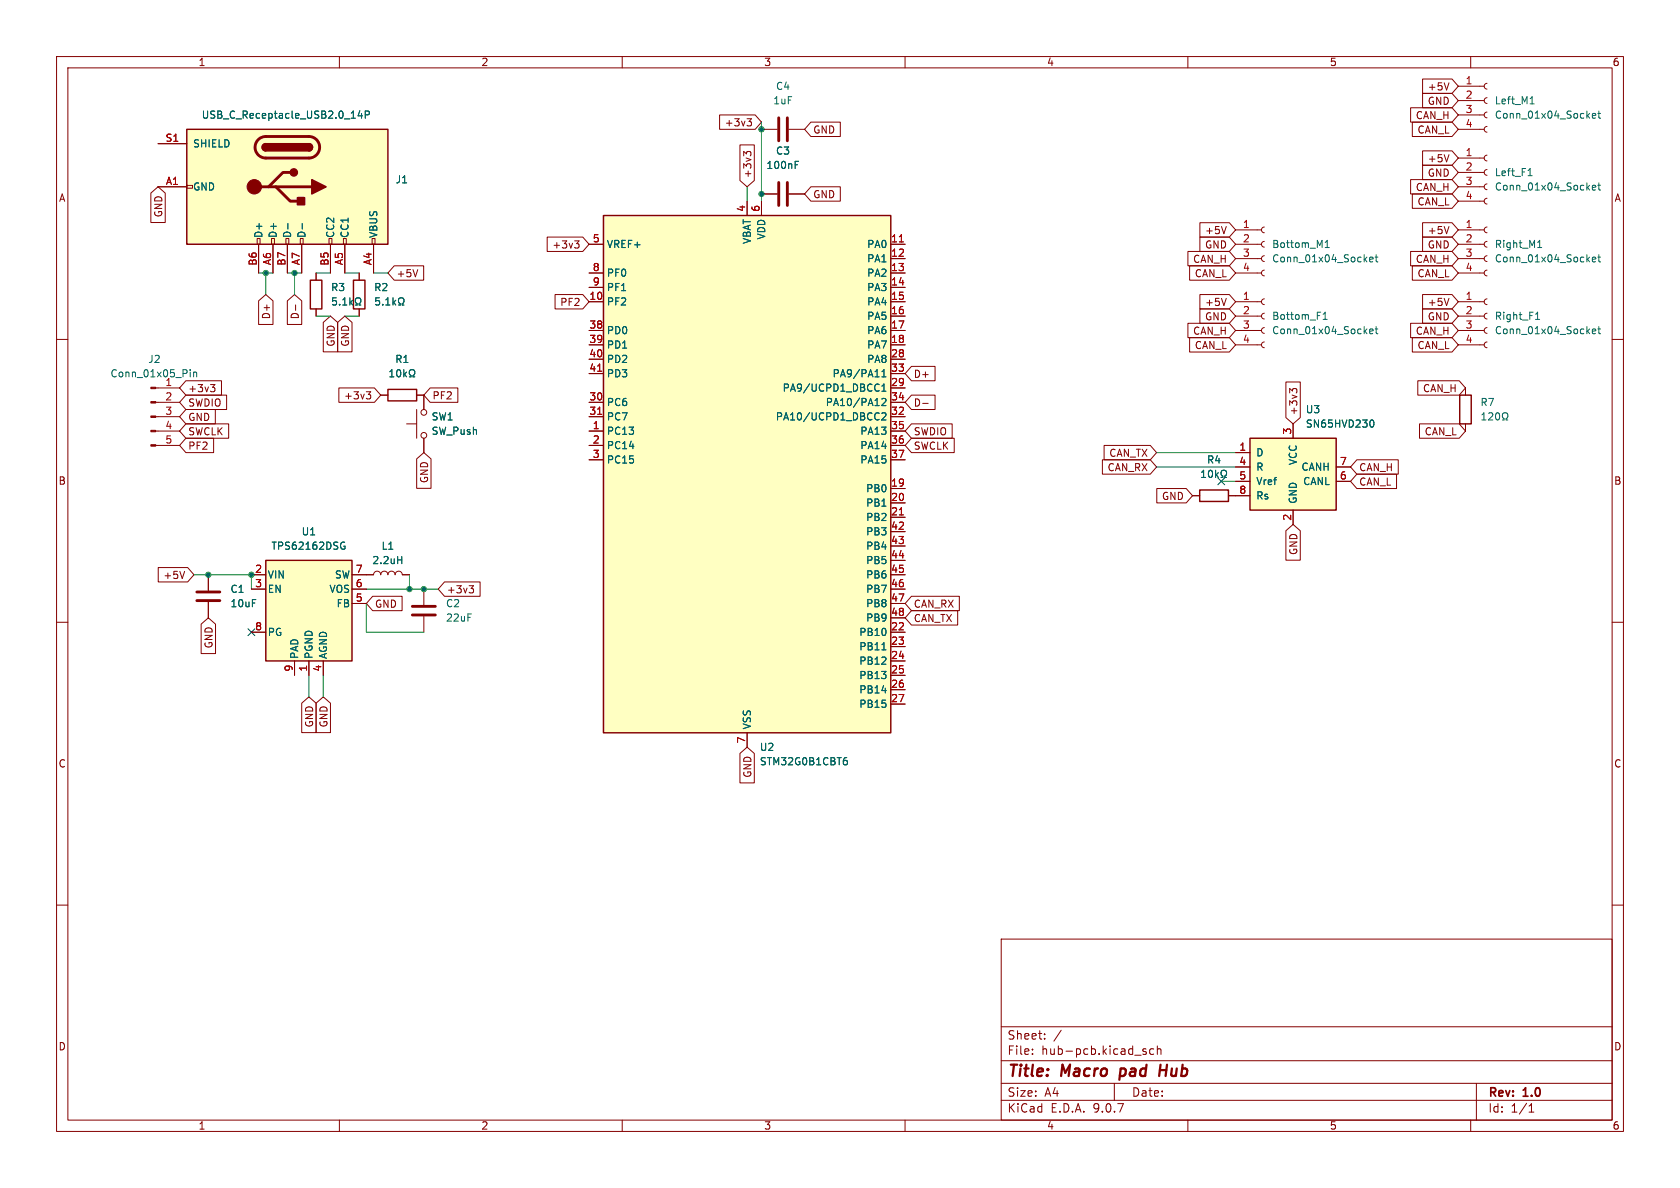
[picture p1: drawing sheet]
<svg xmlns="http://www.w3.org/2000/svg" width="297mm" height="210mm" viewBox="0 0 297 210" stroke-linecap="round" stroke-linejoin="round" font-family="sans-serif">
<g fill="none" stroke="#840000" stroke-width=".18">
<path d="M10 10h277v190h-277zM12 12h273v186h-273zM60 10v2M110 10v2M160 10v2M210 10v2M260 10v2M134.6 34.3h2.8M134.6 22.9h2.8M139.4 34.3h2.8M139.4 22.9h2.8M55.9 48.3v1.2"/>
<path d="M55.9 54.6v1.3M10 60h2M71.9 74.9h1.8M73.7 72.4v5.1M74.9 69.9v2.5M74.9 77.5v2.5M285 60h2M10 110h2M74.9 104.1v2.8M74.9 109v2.8M285 110h2M10 160h2"/>
<path d="M177 166h108v32h-108zM285 160h2M60 198v2M110 198v2M160 198v2M177 194.5h108M177 191.5h108M177 187.5h108M177 181.5h108M182.5 186.3v.1M182.5 185.5v.1M184.7 183.6v.1"/>
<path d="M184.7 182.8v.1M187.6 182.1l-1.3 2M197 191.5v3M202 185.7l.7 .4-.2 .3-.5-.1M202.6 185.5l-.4-.1-.2 .2M204 185.5l-.5-.1-.3 .3v.4l.2 .2h.6M204.6 185.5l.2-.1 .4 .1v.9M204.6 184.9v1.5M210 198v2M260 198v2M261 191.5v6.5M270.3 196.6h.9"/>
<path d="M270.3 195.5l.4-.4v1.5"/>
<circle cx="74.9" cy="77" r=".51"/>
<circle cx="74.9" cy="72.9" r=".51"/>
</g>
<path d="M198.1 188.9l-.2 2M205.1 189.2h1.1M205.2 188.2l-.3 2" fill="none" stroke="#840000" stroke-width=".4"/>
<path d="M137.7 20.8v4.1M137.7 32.3v4M139.2 20.8v4.1M139.2 32.3v4M72.9 107.2h4.1M72.9 108.7h4.1" fill="none" stroke="#840000" stroke-width=".51"/>
<path d="M140.6 29.1h.4M140.6 28.5h.6M59.4 52.6h-.6v.7l.2-.2 .4 .1 .1 .2-.1 .4-.1 .1-.5-.1M60 53.8v.1M60.6 53.9h.7M60.6 53l.4-.4v1.3M61.9 52.6v1.3M62 53.4l.3 .5M62.3 53.1l-.4 .5M62.8 53.9h.3v-.2a.54 .54 0 0 1-.2-.8 .54 .54 0 0 1 .7-.2 .58 .58 0 0 1-.1 1v.2h.3" fill="none" stroke="#006464" stroke-width=".18"/>
<path d="M54.9 49.5h2v5.1h-2z" fill="none" stroke="#840000" stroke-width=".25"/>
<path d="M221 77.5h15.2v12.7h-15.2z" fill="#ffffc2"/>
<path d="M62.5 49.5h2v5.1h-2zM68.6 68.8h5.1v2.1h-5.1zM221 77.5h15.2v12.7h-15.2zM212.1 86.6h5.1v2h-5.1z" fill="none" stroke="#840000" stroke-width=".25"/>
<g fill="none" stroke="#840000" stroke-width=".18">
<path d="M257.8 27.9h4.6M257.8 30.5h4.6M257.8 33h4.6M257.8 35.6h4.6M262.9 27.4l-.4 .2-.1 .3 .1 .4 .4 .1M262.9 30l-.4 .1-.1 .4 .1 .3 .4 .2M262.9 32.5l-.4 .2-.1 .3 .1 .4 .4 .1M262.9 35.1l-.4 .1-.1 .4 .1 .3 .4 .2M63.5 48.3v1.2M63.5 54.6v1.3M257.8 53.3h4.6M257.8 55.9h4.6"/>
<path d="M257.8 58.4h4.6M262.9 52.8l-.4 .2-.1 .3 .1 .4 .4 .1M262.9 55.4l-.4 .1-.1 .4 .1 .3 .4 .2M262.9 57.9l-.4 .2-.1 .3 .1 .4 .4 .1M27.5 68.6h4.2M27.5 71.1h4.2M27.5 73.7h4.2M27.5 76.2h4.2M27.5 78.7h4.2M67.3 69.9h1.3M73.7 69.9h1.2M228.6 74.9v2.6"/>
<path d="M257.8 61h4.6M262.9 60.5l-.4 .1-.1 .4 .1 .3 .4 .2M210.8 87.6h1.3M217.2 87.6h3.8M218.4 80h2.6M218.4 82.6h2.6M218.4 85.1h2.6M228.6 90.2v2.5M236.2 82.6h2.6M236.2 85.1h2.6M36.8 101.6v2.8M36.8 106.4v2.8"/>
</g>
<g fill="none" stroke="#006464" stroke-width=".18">
<path d="M270.1 31.1h.8M270.4 30l.1-.2v1.3M281.5 33.2l.6-.1v-.3h-.4l-.2 .1 .1 .6h.5M282.5 32.8h.5M282.7 32.3v1.1l.3 .2M67.1 52.6h-.6l-.1 .7 .2-.2 .4 .1 .1 .2v.4l-.2 .1-.5-.1M67.7 53.8v.1M68.2 53.9h.7M68.2 53l.4-.4v1.3M69.5 52.6v1.3M69.6 53.4l.4 .5M70 53.1l-.5 .5"/>
<path d="M70.4 53.9h.3v-.2a.54 .54 0 0 1-.2-.8 .54 .54 0 0 1 .7-.2 .58 .58 0 0 1-.1 1v.2h.3M271.5 56.5h.7M271.6 55.5l.2-.3v1.3M281.5 58.6l.6-.1v-.3h-.4l-.2 .1 .1 .6h.5M282.5 58.2h.5M282.7 57.7v1.1l.3 .2M33.6 65.3v.2M33.6 65.8v.8M34.2 65.8v.8M34.2 65.9l.2-.1h.3l.1 .8M68.9 66.6h.7M68.9 65.7l.4-.4v1.3"/>
<path d="M70.2 65.5l.2-.2a.68 .68 0 0 1 .5 .7 .68 .68 0 0 1-.5 .6l-.2-.1-.1-.4zM71.4 65.3v1.3M71.5 66.1l.4 .5M71.9 65.8l-.5 .5M72.4 66.6h.3v-.2a.54 .54 0 0 1-.3-.8 .54 .54 0 0 1 .7-.2 .58 .58 0 0 1-.1 1v.2h.3M242.3 74.3l.2-.1a.68 .68 0 0 1 .4 .7 .68 .68 0 0 1-.4 .6l-.2-.1M212.4 84.4h.7M212.4 83.5l.4-.4v1.3M213.8 83.3l.1-.2a.68 .68 0 0 1 .5 .7 .68 .68 0 0 1-.5 .6l-.1-.1-.2-.4zM214.9 83.1v1.3M215 83.9l.4 .5M215.4 83.6l-.5 .4"/>
<path d="M215.9 84.4h.3v-.2a.54 .54 0 0 1-.3-.8 .54 .54 0 0 1 .8-.2 .58 .58 0 0 1-.2 1v.2h.3"/>
</g>
<g fill="#840000" stroke="#840000" stroke-width=".18">
<path d="M26.7 68.5h.8v.2h-.8z"/>
<path d="M26.7 71h.8v.2h-.8z"/>
<path d="M26.7 73.5h.8v.3h-.8z"/>
<path d="M26.7 76.1h.8v.2h-.8z"/>
<path d="M26.7 78.6h.8v.3h-.8z"/>
</g>
<path d="M34.8 104.6h4.1M34.8 106.2h4.1" fill="none" stroke="#840000" stroke-width=".51"/>
<path d="M47 99.1h15.2v17.7h-15.2z" fill="#ffffc2"/>
<path d="M258.1 69.9h2v5h-2zM47 99.1h15.2v17.7h-15.2z" fill="none" stroke="#840000" stroke-width=".25"/>
<g fill="none" stroke="#840000" stroke-width=".18">
<path d="M257.8 40.6h4.6M257.8 43.2h4.6M257.8 45.7h4.6M257.8 48.3h4.6M262.9 40.1l-.4 .2-.1 .3 .1 .4 .4 .1M262.9 42.7l-.4 .1-.1 .4 .1 .3 .4 .2M262.9 45.2l-.4 .2-.1 .3 .1 .4 .4 .1M262.9 47.8l-.4 .1-.1 .4 .1 .3 .4 .2M259.1 68.6v1.3M259.1 74.9v1.3M44.4 101.6h2.6M44.4 104.1h2.6"/>
<path d="M44.4 111.8h2.6M52.1 116.8v2.6M54.6 116.8v2.6M57.1 116.8v2.6M62.2 101.6h2.6M62.2 104.1h2.6M62.2 106.7h2.6"/>
</g>
<path d="M271.8 43.8h.8M272 42.8l.2-.3v1.3M281.5 45.9l.6-.1v-.3h-.4l-.2 .1 .1 .6h.5M282.5 45.5h.5M282.7 45v1.1l.3 .2M262 74.2h.7M262 73.3l.3-.3v1.2M263.2 73.1l.5-.1 .2 .3-.8 .9h.8M264.5 73.1l.2-.1a.68 .68 0 0 1 .4 .6 .68 .68 0 0 1-.4 .6l-.2-.1-.1-.3zM265.6 74.2h.3v-.2a.54 .54 0 0 1-.3-.7 .54 .54 0 0 1 .8-.3 .58 .58 0 0 1-.1 1v.2h.3M60.4 95.9h.5M60.7 96.6h.3v.4l-.3 .1-.3-.1" fill="none" stroke="#006464" stroke-width=".18"/>
<path d="M33 22.9h35.6v20.3h-35.6z" fill="#ffffc2"/>
<g fill="none" stroke="#840000" stroke-width=".18">
<path d="M27.9 25.4h5.1M27.9 33h5.1M33 32.8h1v.5h-1zM45.5 42.2h.5v1h-.5zM45.7 43.2v5.1M48 42.2h.5v1h-.5zM48.3 43.2v5.1M50.5 42.2h.6v1h-.6zM50.8 43.2v5.1M53.1 42.2h.5v1h-.5zM53.3 43.2v5.1M58.2 42.2h.5v1h-.5z"/>
<path d="M58.4 43.2v5.1M60.7 42.2h.5v1h-.5zM61 43.2v5.1M65.8 42.2h.5v1h-.5zM66 43.2v5.1M64.8 101.6h1.2a.64 .64 0 0 1 .7-.6 .64 .64 0 0 1 .6 .6 .64 .64 0 0 1 .6-.6 .64 .64 0 0 1 .7 .6 .64 .64 0 0 1 .6-.6 .64 .64 0 0 1 .6 .6 .64 .64 0 0 1 .7-.6 .64 .64 0 0 1 .6 .6h1.3"/>
</g>
<path d="M33 22.9h35.6v20.3h-35.6zM47 25.4a.64 .64 0 0 0-.7 .6 .64 .64 0 0 0 .7 .7M54.6 25.4a.64 .64 0 0 1 .7 .6 .64 .64 0 0 1-.7 .7" fill="none" stroke="#840000" stroke-width=".25"/>
<path d="M45 33h10.1M45.6 24.7l.6-.4 .6-.2h7.8a1.91 1.91 0 0 1 1.9 1.9 1.91 1.91 0 0 1-1.9 1.9h-7.6a1.91 1.91 0 0 1-1.8-1.1 1.91 1.91 0 0 1 .4-2.1zM48.8 33l2.5 2.6h1.3M51.3 30.5h-1.3l-2.5 2.5" fill="none" stroke="#840000" stroke-width=".51"/>
<g fill="#840000" stroke="#840000" stroke-width=".25">
<path d="M47 25.4h7.6v1.3h-7.6z"/>
<path d="M54.6 25.4a.64 .64 0 0 1 .7 .6 .64 .64 0 0 1-.7 .7z"/>
<path d="M46.5 25.6l.5-.2v1.3a.64 .64 0 0 1-.6-.4 .64 .64 0 0 1 .1-.7z"/>
<path d="M55.1 31.8l2.6 1.2-2.6 1.3z"/>
<path d="M52.6 34.9h1.2v1.3h-1.2z"/>
<circle cx="51.9" cy="30.5" r=".63"/>
</g>
<circle cx="45" cy="33" r="1.27" fill="#840000" stroke="#840000" stroke-width=".18"/>
<path d="M63.6 19.6l-.3 .9h.8M50.9 39.5v1M53.4 39.5v1M63.9 20.1v.8M64.6 20.3l.6-.1 .1-.1-.1-.3-.6-.2v1.3M70.3 99h.7M71 98.4v1.2" fill="none" stroke="#006464" stroke-width=".18"/>
<path d="M106.7 38.1h50.8v91.4h-50.8z" fill="#ffffc2"/>
<path d="M106.7 38.1h50.8v91.4h-50.8z" fill="none" stroke="#840000" stroke-width=".25"/>
<g fill="none" stroke="#840000" stroke-width=".18">
<path d="M249.4 19h7.3l1.1 1.3-1.1 1.3h-7.3zM251.5 14h5.2l1.1 1.2-1.1 1.3h-5.2zM251.5 16.5h5.2l1.1 1.3-1.1 1.3h-5.2zM256.2 14.6l-.5 1.3M257.8 15.2h4.6M257.8 17.8h4.6M262.9 14.7l-.4 .2-.1 .3 .1 .4 .4 .1M262.9 17.3l-.4 .1-.1 .4 .1 .3 .4 .2M262.9 19.8l-.4 .2-.1 .3 .1 .4 .4 .1M26.7 34.1l1.2-1.1 1.3 1.1v5.2h-2.5zM27.9 25.4h5.1M27.9 33h5.1"/>
<path d="M127.2 20.3h6.3l1.1 1.3-1.1 1.3h-6.3zM130.8 25.6h2.6v6.3l-1.3 1.1-1.3-1.1zM132.1 21h.7l-.4 .5 .4 .1v.4l-.2 .3h-.4M132.1 35.6v2.5M132.8 27.4v-.4l-.3-.2h-.4l-.1 .4-.5-.4v.8M134.6 35.6v2.5M134.6 34.3h2.8M139.4 34.3h2.8M143.4 21.6h5.2v2.5h-5.2l-1.2-1.2zM143.4 33h5.2v2.6h-5.2l-1.2-1.3zM212.1 39.4h5.2l1.1 1.2-1.1 1.3h-5.2zM249.4 31.7h7.3l1.1 1.3-1.1 1.3h-7.3z"/>
<path d="M249.7 34.3h7l1.1 1.3-1.1 1.2h-7zM249.7 21.6h7l1.1 1.3-1.1 1.2h-7zM251.5 39.4h5.2l1.1 1.2-1.1 1.3h-5.2zM251.5 26.7h5.2l1.1 1.2-1.1 1.3h-5.2zM251.5 29.2h5.2l1.1 1.3-1.1 1.3h-5.2zM256.2 27.3l-.5 1.3M257.8 20.3h4.6M257.8 22.9h4.6M262.9 22.4l-.4 .1-.1 .4 .1 .3 .4 .2M45.7 53.2l1.3-1.1 1.3 1.1v4.2h-2.6zM45.7 43.2v5.1M48.3 43.2v5.1"/>
<path d="M50.8 53.2l1.3-1.1 1.2 1.1v4.2h-2.5zM50.8 43.2v5.1M52.3 53.9v1M53.3 43.2v5.1M55.9 48.3v1.2M55.9 54.6v1.3M57.1 57l1.3-1.1 1.3 1.1v5.2h-2.6zM58.4 43.2v5.1M59.7 57l1.3-1.1 1.2 1.1v5.2h-2.5zM61 43.2v5.1M63.5 48.3v1.2M63.5 54.6v1.3"/>
<path d="M66 43.2v5.1M69.7 47h5.2v2.5h-5.2l-1.1-1.2zM73.9 47.7l-.5 1.2M96.7 41.9h6.3l1.1 1.3-1.1 1.3h-6.3zM98.1 52.1h4.9l1.1 1.2-1.1 1.3h-4.9zM101.6 42.6h.8l-.5 .5 .4 .1 .1 .4-.3 .3h-.3M104.1 43.2h2.6M104.1 48.3h2.6M104.1 50.8h2.6M104.1 53.3h2.6M104.1 58.4h2.6M157.5 43.2h2.5"/>
<path d="M157.5 48.3h2.5M157.5 50.8h2.5M157.5 53.3h2.5M157.5 58.4h2.5M157.5 45.7h2.5M157.5 55.9h2.5M210 57.1h7.3l1.1 1.3-1.1 1.3h-7.3zM210 44.4h7.3l1.1 1.3-1.1 1.3h-7.3zM210.3 59.7h7l1.1 1.3-1.1 1.2h-7zM210.3 47h7l1.1 1.3-1.1 1.2h-7zM212.1 41.9h5.2l1.1 1.3-1.1 1.3h-5.2zM212.1 54.6h5.2l1.1 1.3-1.1 1.3h-5.2z"/>
<path d="M212.1 52.1h5.2l1.1 1.2-1.1 1.3h-5.2zM216.8 52.7l-.4 1.3M216.8 40l-.4 1.3M218.4 43.2h4.6M218.4 48.3h4.6M218.4 53.3h4.6M218.4 58.4h4.6M218.4 45.7h4.6M218.4 55.9h4.6M218.4 40.6h4.6M223.5 40.1l-.3 .2-.2 .3 .2 .4 .3 .1M223.5 42.7l-.3 .1-.2 .4 .2 .3 .3 .2"/>
<path d="M223.5 45.2l-.3 .2-.2 .3 .2 .4 .3 .1M223.5 47.8l-.3 .1-.2 .4 .2 .3 .3 .2M223.5 52.8l-.3 .2-.2 .3 .2 .4 .3 .1M223.5 55.4l-.3 .1-.2 .4 .2 .3 .3 .2M223.5 57.9l-.3 .2-.2 .3 .2 .4 .3 .1M249.4 57.1h7.3l1.1 1.3-1.1 1.3h-7.3zM249.4 44.4h7.3l1.1 1.3-1.1 1.3h-7.3zM249.7 59.7h7l1.1 1.3-1.1 1.2h-7zM249.7 47h7l1.1 1.3-1.1 1.2h-7zM251.5 41.9h5.2l1.1 1.3-1.1 1.3h-5.2zM251.5 52.1h5.2l1.1 1.2-1.1 1.3h-5.2zM251.5 54.6h5.2l1.1 1.3-1.1 1.3h-5.2z"/>
<path d="M256.2 40l-.5 1.3M256.2 52.7l-.5 1.3M32.9 77.5h4.9v2.5h-4.9l-1.2-1.3zM32.9 69.8h7.2v2.6h-7.2l-1.2-1.3zM32.9 67.3h6.3v2.6h-6.3l-1.2-1.3zM32.9 74.9h7.5v2.6h-7.5l-1.2-1.3zM32.9 72.4h5.2v2.5h-5.2l-1.2-1.2zM37.2 68h.8l-.4 .5 .3 .1 .1 .4-.2 .3h-.4M59.9 68.6h6.3l1.1 1.3-1.1 1.2h-6.3zM64.8 69.3h.7l-.4 .4 .4 .2v.4l-.2 .2h-.4M67.3 69.9h1.3M73.7 69.9h1.2"/>
<path d="M74.9 69.9v2.5M74.9 77.5v2.5M76 68.6h4.9v2.5h-4.9l-1.1-1.2zM104.1 61h2.6M104.1 63.5h2.6M104.1 66h2.6M104.1 71.1h2.6M104.1 73.7h2.6M104.1 76.2h2.6M104.1 78.7h2.6M157.5 61h2.5M157.5 63.5h2.5"/>
<path d="M157.5 66h2.5M157.5 71.1h2.5M157.5 73.7h2.5M157.5 76.2h2.5M157.5 78.7h2.5M157.5 68.6h2.5M161.1 74.9h7.2v2.6h-7.2l-1.1-1.3zM161.1 64.8h4.2v2.5h-4.2l-1.1-1.3zM161.1 69.8h4.2v2.6h-4.2l-1.1-1.3zM161.1 77.5h7.6v2.5h-7.6l-1.1-1.3zM163.1 71.3h1M195.2 78.7h8.2l1.1 1.3-1.1 1.3h-8.2z"/>
<path d="M218.4 61h4.6M223.5 60.5l-.3 .1-.2 .4 .2 .3 .3 .2M227.3 67.5h2.6v6.3l-1.3 1.1-1.3-1.1zM228.6 74.9v2.6M229.3 69.3v-.4l-.3-.2h-.4l-.1 .4-.5-.4v.8M250.6 67.3h7.4l1.1 1.3-1.1 1.3h-7.4zM250.9 74.9h7.1l1.1 1.3-1.1 1.3h-7.1zM73.7 81.1l1.2-1.1 1.3 1.1v5.2h-2.5zM104.1 81.3h2.6M157.5 81.3h2.5M157.5 86.4h2.5M157.5 88.9h2.5"/>
<path d="M157.5 91.4h2.5M157.5 94h2.5M157.5 96.5h2.5M157.5 99.1h2.5M194.9 81.3h8.5l1.1 1.3-1.1 1.2h-8.5zM204.5 86.4h5.2l1.1 1.2-1.1 1.3h-5.2zM210.8 87.6h1.3M217.2 87.6h3.8M218.4 80h2.6M218.4 82.6h2.6M218.4 85.1h2.6M227.3 93.8l1.3-1.1 1.3 1.1v5.2h-2.6z"/>
<path d="M228.6 90.2v2.5M236.2 82.6h2.6M236.2 85.1h2.6M239.9 83.8h7v2.6h-7l-1.1-1.3zM239.9 81.3h7.3v2.5h-7.3l-1.1-1.2zM28 100.3h5.2l1.1 1.3-1.1 1.3h-5.2zM32.6 101l-.4 1.3M35.6 110.3l1.2-1.1 1.3 1.1v5.2h-2.5zM36.8 101.6v2.8M36.8 106.4v2.8M44.4 101.6h2.6M44.4 104.1h2.6"/>
<path d="M44.4 111.8h2.6M52.1 116.8v2.6M54.6 116.8v2.6M57.1 116.8v2.6M62.2 101.6h3.8M62.2 104.1h2.6M62.2 106.7h2.6M65.9 105.4h5.2v2.6h-5.2l-1.1-1.3zM71.1 101.6h1.3M78.6 102.9h6.3v2.5h-6.3l-1.1-1.3zM82.9 103.5h.8l-.4 .5 .4 .1v.5l-.2 .2h-.4M157.5 101.6h2.5"/>
<path d="M157.5 104.1h2.5M157.5 106.7h2.5M157.5 109.2h2.5M157.5 111.8h2.5M157.5 114.3h2.5M157.5 116.8h2.5M157.5 119.4h2.5M161.1 107.9h8.2v2.6h-8.2l-1.1-1.3zM161.1 105.4h8.5v2.6h-8.5l-1.1-1.3zM53.3 124.3l1.3-1.1 1.3 1.1v5.2h-2.6zM55.9 124.3l1.2-1.1 1.3 1.1v5.2h-2.5zM130.8 133.2l1.3-1.1 1.3 1.1v5.2h-2.6z"/>
<path d="M132.1 129.5v2.6M157.5 121.9h2.5M157.5 124.5h2.5"/>
</g>
<path d="M159 42.8h.7M105.7 65.6h.7M105.7 73.2h.7M159 91h.7" fill="none" stroke="#a90000" stroke-width=".18"/>
<g fill="none" stroke="#006464" stroke-width=".18">
<path d="M63.6 19.6l-.3 .9h.8M270.5 18.4h.7M270.7 17.3l.2-.2v1.3M282.7 19.6v1.1l.3 .2M50.9 39.5v1M53.4 39.5v1M63.9 20.1v.8M64.6 20.3l.6-.1 .1-.1-.1-.3-.6-.2v1.3M140.6 29.1h.4M140.6 28.5h.6M281.5 20.5l.6-.1v-.3h-.4l-.2 .1 .1 .6h.5M282.5 20.1h.5"/>
<path d="M59.4 52.6h-.6v.7l.2-.2 .4 .1 .1 .2-.1 .4-.1 .1-.5-.1M60 53.8v.1M60.6 53.9h.7M60.6 53l.4-.4v1.3M61.9 52.6v1.3M62 53.4l.3 .5M62.3 53.1l-.4 .5M62.8 53.9h.3v-.2a.54 .54 0 0 1-.2-.8 .54 .54 0 0 1 .7-.2 .58 .58 0 0 1-.1 1v.2h.3M67.1 52.6h-.6l-.1 .7 .2-.2 .4 .1 .1 .2v.4l-.2 .1-.5-.1M67.7 53.8v.1M68.2 53.9h.7M68.2 53l.4-.4v1.3"/>
<path d="M69.5 52.6v1.3M69.6 53.4l.4 .5M70 53.1l-.5 .5M70.4 53.9h.3v-.2a.54 .54 0 0 1-.2-.8 .54 .54 0 0 1 .7-.2 .58 .58 0 0 1-.1 1v.2h.3M233.9 56.5h.7M233.9 55.6l.4-.4v1.3M234.3 43.8h.7M234.3 42.9l.3-.4v1.3M242.1 45.9l.6-.1v-.3h-.4l-.2 .1 .1 .6h.5M242.1 58.6l.6-.1v-.3h-.4l-.2 .1 .1 .6h.5M243.1 45.5h.5M243.1 58.2h.5"/>
<path d="M243.3 45v1.1l.3 .2M243.3 57.7v1.1l.3 .2M68.9 66.6h.7M68.9 65.7l.4-.4v1.3M70.2 65.5l.2-.2a.68 .68 0 0 1 .5 .7 .68 .68 0 0 1-.5 .6l-.2-.1-.1-.4zM71.4 65.3v1.3M71.5 66.1l.4 .5M71.9 65.8l-.5 .5M72.4 66.6h.3v-.2a.54 .54 0 0 1-.3-.8 .54 .54 0 0 1 .7-.2 .58 .58 0 0 1-.1 1v.2h.3M155.2 67.9l.2 .1M155.4 73v.1M155.4 69l-.2 .2"/>
<path d="M155.4 74.1v.1M155.9 66.6h.7M155.9 65.7l.4-.4v1.3M155.9 68.3l.4-.4v1.3M155.9 69.2h.7M155.9 70.6l.5-.2 .2 .4-.8 .9h.8M155.9 73.1l.5-.1 .2 .3-.8 .9h.8M242.3 74.3l.2-.1a.68 .68 0 0 1 .4 .7 .68 .68 0 0 1-.4 .6l-.2-.1M60.4 95.9h.5M60.7 96.6h.3v.4l-.3 .1-.3-.1M70.3 99h.7M71 98.4v1.2"/>
<path d="M212.4 84.4h.7M212.4 83.5l.4-.4v1.3M213.8 83.3l.1-.2a.68 .68 0 0 1 .5 .7 .68 .68 0 0 1-.5 .6l-.1-.1-.2-.4zM214.9 83.1v1.3M215 83.9l.4 .5M215.4 83.6l-.5 .4M215.9 84.4h.3v-.2a.54 .54 0 0 1-.3-.8 .54 .54 0 0 1 .8-.2 .58 .58 0 0 1-.2 1v.2h.3M155.9 114.9h.7M149.3 134.4h.3l.2 .3v.4l-.5 .1M149.5 133.9h.2"/>
</g>
<g fill="none" stroke="#009600" stroke-width=".18">
<path d="M132.1 33v2.6M134.6 21.6v14M45.7 48.3h2.6M47 48.3v3.8M50.8 48.3h2.5M52.1 48.3v3.8M55.9 48.3h2.5M55.9 55.9h2.5M61 48.3h2.5M61 55.9h2.5M66 48.3h2.6M204.5 82.6h13.9"/>
<path d="M204.5 80h13.9M215.9 85.1h2.5M34.3 101.6h10.1v2.5M54.6 119.4v3.8M57.1 119.4v3.8M64.8 104.1h12.7M64.8 106.7v5.1h10.1M72.4 101.6v2.5"/>
</g>
<path d="M215.3 84.5l1.2 1.2M216.5 84.5l-1.2 1.2M43.8 111.2l1.3 1.2M45.1 111.2l-1.3 1.2" fill="none" stroke="#000084" stroke-width=".18"/>
<g fill="#009600" stroke="#009600" stroke-width=".18">
<circle cx="47" cy="48.3" r=".46"/>
<circle cx="52.1" cy="48.3" r=".46"/>
<circle cx="134.6" cy="22.9" r=".46"/>
<circle cx="134.6" cy="34.3" r=".46"/>
<circle cx="74.9" cy="104.1" r=".46"/>
<circle cx="72.4" cy="104.1" r=".46"/>
<circle cx="44.4" cy="101.6" r=".46"/>
<circle cx="36.8" cy="101.6" r=".46"/>
</g>
<g font-size="2.8" fill="#840000">
<text x="178" y="190.9">Title:</text>
<text x="187.7" y="190.9">Macro</text>
<text x="198.8" y="190.9">pad</text>
<text x="206.6" y="190.9">Hub</text>
</g>
<g font-size="2.1" fill="#840000">
<text x="178" y="184">Sheet:</text>
<text x="178" y="186.7">File:</text>
<text x="184.1" y="186.7">hub-pcb.kicad_sch</text>
<text x="178" y="196.9">KiCad</text>
<text x="178" y="194.1">Size:</text>
<text x="184.7" y="194.1">A4</text>
<text x="185.7" y="196.9">E.D.A.</text>
<text x="193.3" y="196.9">9.0.7</text>
<text x="200" y="194.1">Date:</text>
<text x="263" y="194.3">Rev:</text>
<text x="263" y="196.9">Id:</text>
<text x="267.1" y="196.9">1/1</text>
<text x="269.4" y="194.3">1.0</text>
</g>
<g font-size="1.8" fill="#840000">
<text x="35" y="11.9">1</text>
<text x="85" y="11.9">2</text>
<text x="135" y="11.9">3</text>
<text x="185" y="11.9">4</text>
<text x="235" y="11.9">5</text>
<text x="285" y="11.9">6</text>
<text x="252.3" y="16.2">+5V</text>
<text x="128" y="22.5">+3v3</text>
<text x="143.7" y="23.8">GND</text>
<text x="250.2" y="21.3">CAN_H</text>
<text x="250.5" y="23.8">CAN_L</text>
<text x="252.3" y="18.7">GND</text>
<text x="252.3" y="28.9">+5V</text>
<text x="10.3" y="35.9">A</text>
<text x="133" y="31.6" transform="rotate(-90 133 31.6)">+3v3</text>
<text x="143.7" y="35.2">GND</text>
<text x="250.2" y="34">CAN_H</text>
<text x="252.3" y="31.4">GND</text>
<text x="285.3" y="35.9">A</text>
<text x="28.9" y="38.5" transform="rotate(-90 28.9 38.5)">GND</text>
<text x="212.9" y="41.6">+5V</text>
<text x="250.5" y="36.5">CAN_L</text>
<text x="252.3" y="41.6">+5V</text>
<text x="97.5" y="44.1">+3v3</text>
<text x="210.8" y="46.7">CAN_H</text>
<text x="212.9" y="44.1">GND</text>
<text x="250.2" y="46.7">CAN_H</text>
<text x="252.3" y="44.1">GND</text>
<text x="70" y="49.2">+5V</text>
<text x="211.1" y="49.2">CAN_L</text>
<text x="250.5" y="49.2">CAN_L</text>
<text x="47.9" y="56.5" transform="rotate(-90 47.9 56.5)">D+</text>
<text x="53" y="56.5" transform="rotate(-90 53 56.5)">D-</text>
<text x="98.9" y="54.3">PF2</text>
<text x="210.8" y="59.4">CAN_H</text>
<text x="212.9" y="56.8">GND</text>
<text x="212.9" y="54.3">+5V</text>
<text x="250.2" y="59.4">CAN_H</text>
<text x="252.3" y="54.3">+5V</text>
<text x="252.3" y="56.8">GND</text>
<text x="59.4" y="61.4" transform="rotate(-90 59.4 61.4)">GND</text>
<text x="61.9" y="61.4" transform="rotate(-90 61.9 61.4)">GND</text>
<text x="211.1" y="61.9">CAN_L</text>
<text x="250.5" y="61.9">CAN_L</text>
<text x="33.2" y="69.5">+3v3</text>
<text x="60.7" y="70.8">+3v3</text>
<text x="76.4" y="70.8">PF2</text>
<text x="161.4" y="67">D+</text>
<text x="251.5" y="69.5">CAN_H</text>
<text x="33.2" y="72.1">SWDIO</text>
<text x="33.2" y="77.2">SWCLK</text>
<text x="33.2" y="74.6">GND</text>
<text x="161.4" y="77.2">SWDIO</text>
<text x="161.4" y="72.1">D-</text>
<text x="229.6" y="73.5" transform="rotate(-90 229.6 73.5)">+3v3</text>
<text x="251.8" y="77.2">CAN_L</text>
<text x="33.2" y="79.7">PF2</text>
<text x="161.4" y="79.7">SWCLK</text>
<text x="195.7" y="83.5">CAN_RX</text>
<text x="196" y="81">CAN_TX</text>
<text x="240.2" y="83.5">CAN_H</text>
<text x="10.3" y="85.9">B</text>
<text x="75.9" y="85.5" transform="rotate(-90 75.9 85.5)">GND</text>
<text x="205.3" y="88.6">GND</text>
<text x="240.2" y="86">CAN_L</text>
<text x="285.3" y="85.9">B</text>
<text x="229.6" y="98.2" transform="rotate(-90 229.6 98.2)">GND</text>
<text x="28.8" y="102.6">+5V</text>
<text x="66.2" y="107.6">GND</text>
<text x="78.9" y="105.1">+3v3</text>
<text x="161.4" y="107.6">CAN_RX</text>
<text x="161.4" y="110.2">CAN_TX</text>
<text x="37.8" y="114.7" transform="rotate(-90 37.8 114.7)">GND</text>
<text x="55.6" y="128.7" transform="rotate(-90 55.6 128.7)">GND</text>
<text x="58.1" y="128.7" transform="rotate(-90 58.1 128.7)">GND</text>
<text x="10.3" y="135.9">C</text>
<text x="133" y="137.6" transform="rotate(-90 133 137.6)">GND</text>
<text x="285.3" y="135.9">C</text>
<text x="10.3" y="185.9">D</text>
<text x="285.3" y="185.9">D</text>
<text x="35" y="199.9">1</text>
<text x="85" y="199.9">2</text>
<text x="135" y="199.9">3</text>
<text x="185" y="199.9">4</text>
<text x="235" y="199.9">5</text>
<text x="285" y="199.9">6</text>
</g>
<g font-size="1.8" fill="#006464">
<text x="137.1" y="16.1">C4</text>
<text x="35.6" y="21.2">USB_C_Receptacle_USB2.0_14P</text>
<text x="136.6" y="18.6">1uF</text>
<text x="264.2" y="18.6">Left_M1</text>
<text x="264.2" y="21.2">Conn_01x04_Socket</text>
<text x="34" y="26.3">SHIELD</text>
<text x="137.1" y="27.5">C3</text>
<text x="34" y="33.9">GND</text>
<text x="69.9" y="32.6">J1</text>
<text x="135.4" y="30.1">100nF</text>
<text x="264.2" y="31.3">Left_F1</text>
<text x="264.2" y="33.9">Conn_01x04_Socket</text>
<text x="46.6" y="42.2" transform="rotate(-90 46.6 42.2)">D+</text>
<text x="49.1" y="42.2" transform="rotate(-90 49.1 42.2)">D+</text>
<text x="51.7" y="42.2" transform="rotate(-90 51.7 42.2)">D-</text>
<text x="54.2" y="42.2" transform="rotate(-90 54.2 42.2)">D-</text>
<text x="59.3" y="42.2" transform="rotate(-90 59.3 42.2)">CC2</text>
<text x="61.8" y="42.2" transform="rotate(-90 61.8 42.2)">CC1</text>
<text x="66.9" y="42.2" transform="rotate(-90 66.9 42.2)">VBUS</text>
<text x="107.2" y="44">VREF+</text>
<text x="132.9" y="43.2" transform="rotate(-90 132.9 43.2)">VBAT</text>
<text x="135.5" y="42.4" transform="rotate(-90 135.5 42.4)">VDD</text>
<text x="153.2" y="44">PA0</text>
<text x="153.2" y="46.6">PA1</text>
<text x="224.8" y="44">Bottom_M1</text>
<text x="224.8" y="46.6">Conn_01x04_Socket</text>
<text x="264.2" y="44">Right_M1</text>
<text x="264.2" y="46.6">Conn_01x04_Socket</text>
<text x="58.4" y="51.7">R3</text>
<text x="66" y="51.7">R2</text>
<text x="107.2" y="49.1">PF0</text>
<text x="107.2" y="51.7">PF1</text>
<text x="153.2" y="49.1">PA2</text>
<text x="153.2" y="51.7">PA3</text>
<text x="107.2" y="54.2">PF2</text>
<text x="107.2" y="59.3">PD0</text>
<text x="153.2" y="54.2">PA4</text>
<text x="153.2" y="56.7">PA5</text>
<text x="153.2" y="59.3">PA6</text>
<text x="224.8" y="56.7">Bottom_F1</text>
<text x="224.8" y="59.3">Conn_01x04_Socket</text>
<text x="264.2" y="56.7">Right_F1</text>
<text x="264.2" y="59.3">Conn_01x04_Socket</text>
<text x="26.1" y="64.4">J2</text>
<text x="69.8" y="64.4">R1</text>
<text x="107.2" y="61.8">PD1</text>
<text x="107.2" y="64.4">PD2</text>
<text x="153.2" y="61.8">PA7</text>
<text x="153.2" y="64.4">PA8</text>
<text x="19.4" y="66.9">Conn_01x05_Pin</text>
<text x="29.1" y="68.3">1</text>
<text x="107.2" y="66.9">PD3</text>
<text x="107.2" y="72">PC6</text>
<text x="138.3" y="69.4">PA9/UCPD1_DBCC1</text>
<text x="145.9" y="72">PA10/PA12</text>
<text x="147.1" y="66.9">PA9/PA11</text>
<text x="261.6" y="72">R7</text>
<text x="76.2" y="74.5">SW1</text>
<text x="76.2" y="77.1">SW_Push</text>
<text x="107.2" y="74.5">PC7</text>
<text x="107.2" y="77.1">PC13</text>
<text x="137.1" y="74.5">PA10/UCPD1_DBCC2</text>
<text x="152" y="77.1">PA13</text>
<text x="230.8" y="73.3">U3</text>
<text x="230.8" y="75.8">SN65HVD230</text>
<text x="107.2" y="79.6">PC14</text>
<text x="107.2" y="82.1">PC15</text>
<text x="152" y="79.6">PA14</text>
<text x="152" y="82.1">PA15</text>
<text x="213.3" y="82.1">R4</text>
<text x="222" y="80.9">D</text>
<text x="222" y="83.4">R</text>
<text x="229.5" y="82.3" transform="rotate(-90 229.5 82.3)">VCC</text>
<text x="230" y="83.4">CANH</text>
<text x="153" y="87.2">PB0</text>
<text x="153" y="89.8">PB1</text>
<text x="222" y="86">Vref</text>
<text x="222" y="88.5">Rs</text>
<text x="229.5" y="89.2" transform="rotate(-90 229.5 89.2)">GND</text>
<text x="230.3" y="86">CANL</text>
<text x="53.2" y="94.8">U1</text>
<text x="153" y="92.3">PB2</text>
<text x="153" y="94.8">PB3</text>
<text x="47.9" y="97.4">TPS62162DSG</text>
<text x="65.7" y="99.9">2.2uH</text>
<text x="67.4" y="97.4">L1</text>
<text x="153" y="97.4">PB4</text>
<text x="153" y="99.9">PB5</text>
<text x="40.6" y="105">C1</text>
<text x="40.6" y="107.5">10uF</text>
<text x="47.2" y="102.5">VIN</text>
<text x="47.2" y="105">EN</text>
<text x="58.1" y="105">VOS</text>
<text x="59.1" y="102.5">SW</text>
<text x="59.4" y="107.5">FB</text>
<text x="78.7" y="107.5">C2</text>
<text x="153" y="102.5">PB6</text>
<text x="153" y="105">PB7</text>
<text x="153" y="107.5">PB8</text>
<text x="47.2" y="112.6">PG</text>
<text x="78.7" y="110.1">22uF</text>
<text x="151.8" y="112.6">PB10</text>
<text x="153" y="110.1">PB9</text>
<text x="52.9" y="116.6" transform="rotate(-90 52.9 116.6)">PAD</text>
<text x="55.5" y="116.6" transform="rotate(-90 55.5 116.6)">PGND</text>
<text x="58" y="116.6" transform="rotate(-90 58 116.6)">AGND</text>
<text x="151.8" y="115.2">PB11</text>
<text x="151.8" y="117.7">PB12</text>
<text x="151.8" y="120.2">PB13</text>
<text x="151.8" y="122.8">PB14</text>
<text x="151.8" y="125.3">PB15</text>
<text x="132.9" y="129" transform="rotate(-90 132.9 129)">VSS</text>
<text x="134.2" y="132.9">U2</text>
<text x="134.2" y="135.5">STM32G0B1CBT6</text>
</g>
<g font-size="1.8" fill="#a90000">
<text x="259" y="15">1</text>
<text x="259" y="17.5">2</text>
<text x="259" y="20.1">3</text>
<text x="259" y="22.6">4</text>
<text x="29.2" y="25.1">S1</text>
<text x="259" y="27.7">1</text>
<text x="29.2" y="32.8">A1</text>
<text x="259" y="30.2">2</text>
<text x="259" y="32.8">3</text>
<text x="259" y="35.3">4</text>
<text x="131.8" y="37.5" transform="rotate(-90 131.8 37.5)">4</text>
<text x="134.4" y="37.5" transform="rotate(-90 134.4 37.5)">6</text>
<text x="219.6" y="40.4">1</text>
<text x="259" y="40.4">1</text>
<text x="45.5" y="47.1" transform="rotate(-90 45.5 47.1)">B6</text>
<text x="48" y="47" transform="rotate(-90 48 47)">A6</text>
<text x="50.5" y="47.1" transform="rotate(-90 50.5 47.1)">B7</text>
<text x="53.1" y="47" transform="rotate(-90 53.1 47)">A7</text>
<text x="58.2" y="47.1" transform="rotate(-90 58.2 47.1)">B5</text>
<text x="60.7" y="47" transform="rotate(-90 60.7 47)">A5</text>
<text x="65.8" y="47" transform="rotate(-90 65.8 47)">A4</text>
<text x="104.7" y="42.9">5</text>
<text x="157.4" y="42.9">11</text>
<text x="157.4" y="45.5">12</text>
<text x="219.6" y="42.9">2</text>
<text x="219.6" y="45.5">3</text>
<text x="259" y="42.9">2</text>
<text x="259" y="45.5">3</text>
<text x="104.1" y="53.1">10</text>
<text x="104.7" y="48">8</text>
<text x="104.7" y="50.5">9</text>
<text x="157.4" y="48">13</text>
<text x="157.4" y="50.5">14</text>
<text x="157.4" y="53.1">15</text>
<text x="219.6" y="48">4</text>
<text x="219.6" y="53.1">1</text>
<text x="259" y="53.1">1</text>
<text x="259" y="48">4</text>
<text x="104.1" y="58.2">38</text>
<text x="157.4" y="55.6">16</text>
<text x="157.4" y="58.2">17</text>
<text x="219.6" y="55.6">2</text>
<text x="219.6" y="58.2">3</text>
<text x="259" y="55.6">2</text>
<text x="259" y="58.2">3</text>
<text x="104.1" y="60.7">39</text>
<text x="104.1" y="63.2">40</text>
<text x="104.1" y="65.8">41</text>
<text x="157.4" y="60.7">18</text>
<text x="157.4" y="63.2">28</text>
<text x="157.4" y="65.8">33</text>
<text x="219.6" y="60.7">4</text>
<text x="259" y="60.7">4</text>
<text x="29.1" y="70.9">2</text>
<text x="104.1" y="70.9">30</text>
<text x="157.4" y="68.3">29</text>
<text x="157.4" y="70.9">34</text>
<text x="29.1" y="73.4">3</text>
<text x="29.1" y="75.9">4</text>
<text x="104.1" y="73.4">31</text>
<text x="104.7" y="75.9">1</text>
<text x="157.4" y="73.4">32</text>
<text x="157.4" y="75.9">35</text>
<text x="228.3" y="76.9" transform="rotate(-90 228.3 76.9)">3</text>
<text x="29.1" y="78.5">5</text>
<text x="104.7" y="78.5">2</text>
<text x="104.7" y="81">3</text>
<text x="157.4" y="78.5">36</text>
<text x="157.4" y="81">37</text>
<text x="219" y="79.8">1</text>
<text x="219" y="82.3">4</text>
<text x="236.8" y="82.3">7</text>
<text x="157.4" y="86.1">19</text>
<text x="157.4" y="88.6">20</text>
<text x="219" y="84.8">5</text>
<text x="219" y="87.4">8</text>
<text x="236.8" y="84.8">6</text>
<text x="157.4" y="91.2">21</text>
<text x="157.4" y="93.7">42</text>
<text x="228.3" y="92.1" transform="rotate(-90 228.3 92.1)">2</text>
<text x="45" y="101.3">2</text>
<text x="62.8" y="101.3">7</text>
<text x="157.4" y="96.3">43</text>
<text x="157.4" y="98.8">44</text>
<text x="157.4" y="101.3">45</text>
<text x="45" y="103.9">3</text>
<text x="62.8" y="103.9">6</text>
<text x="62.8" y="106.4">5</text>
<text x="157.4" y="103.9">46</text>
<text x="157.4" y="106.4">47</text>
<text x="45" y="111.5">8</text>
<text x="157.4" y="109">48</text>
<text x="157.4" y="111.5">22</text>
<text x="51.8" y="118.8" transform="rotate(-90 51.8 118.8)">9</text>
<text x="54.4" y="118.8" transform="rotate(-90 54.4 118.8)">1</text>
<text x="56.9" y="118.8" transform="rotate(-90 56.9 118.8)">4</text>
<text x="157.4" y="114">23</text>
<text x="157.4" y="116.6">24</text>
<text x="157.4" y="119.1">25</text>
<text x="157.4" y="121.7">26</text>
<text x="157.4" y="124.2">27</text>
<text x="131.8" y="131.5" transform="rotate(-90 131.8 131.5)">7</text>
</g>
</svg>
